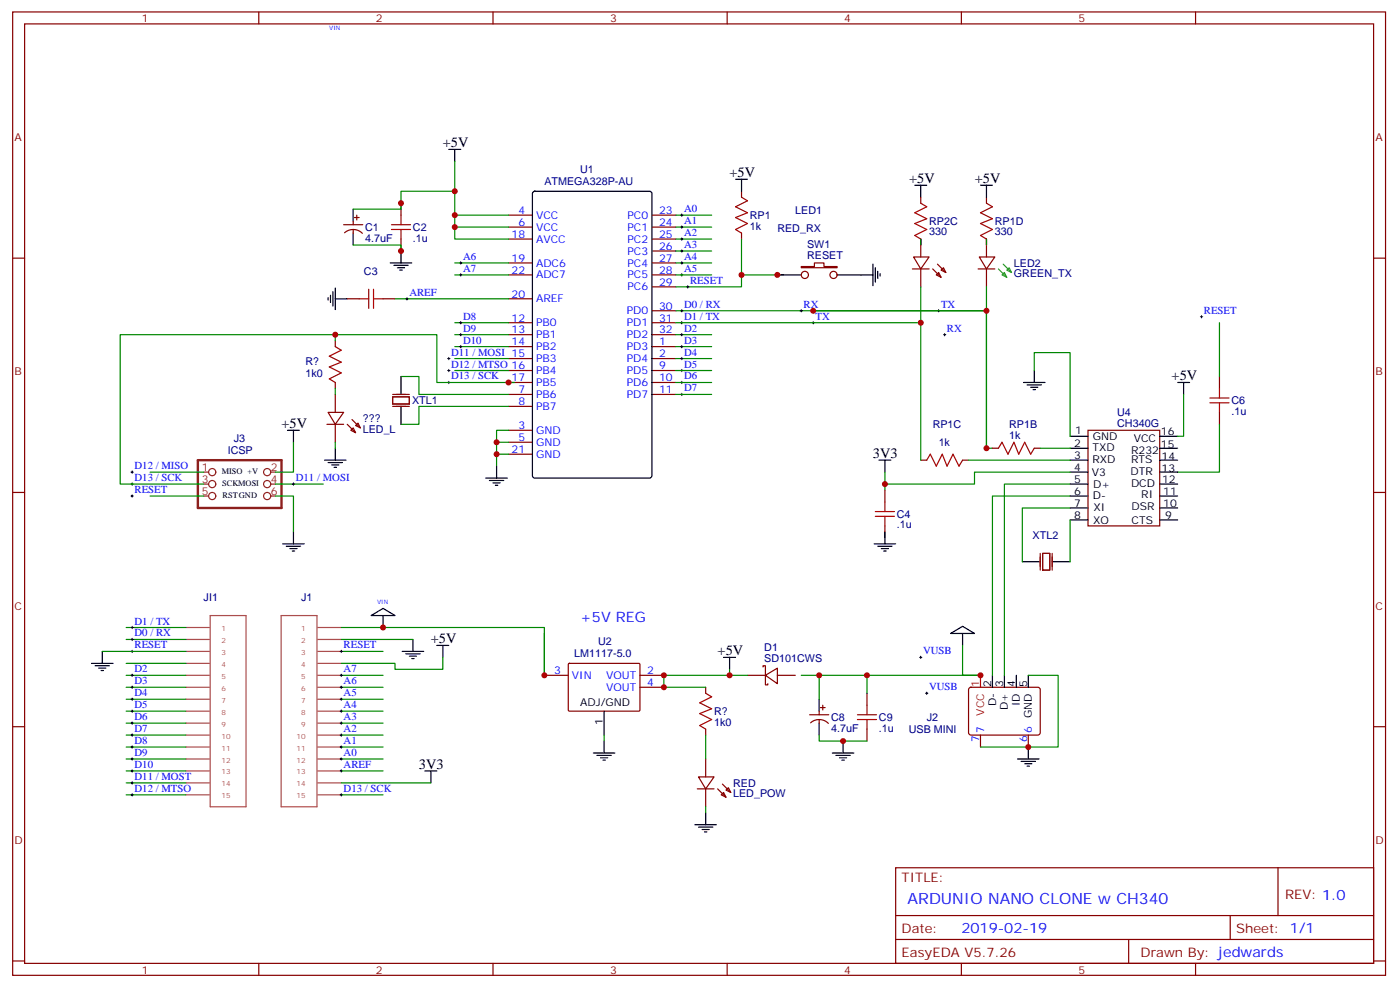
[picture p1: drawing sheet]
<svg xmlns="http://www.w3.org/2000/svg" width="413mm" height="292mm" viewBox="0 0 413 292" stroke-linecap="round" stroke-linejoin="round" font-family="sans-serif">
<g fill="none" stroke="#870000" stroke-width=".35">
<path d="M3.7 3.5h405.4v284.4h-405.4zM7.3 7.1h398.3v277.2h-398.3zM76.4 3.5v3.6M145.6 3.5v3.6M214.7 3.5v3.6M283.8 3.5v3.6M353 3.5v3.6M118.4 60v3.5M218.9 56.4v1.8M271.9 58.2v1.8M291.3 58.2v1.8M3.7 76.2h3.6"/>
<path d="M101.5 66.3h5.6M101.7 68.7a3.8 3.8 0 0 1 5.3 .2M104.3 65.3v1M104.3 67.7v1.1M104.6 64.2h1.4M105.3 63.5v1.4M118.4 70.6v3.5M150.1 63.5h7.1M150.1 67h7.1M150.1 70.6h7.1M150.1 77.6h7.1M192.5 63.5h7"/>
<path d="M192.5 67h7M192.5 70.6h7M192.5 77.6h7M192.5 74.1h7M218.9 68.8v1.8M236.6 78.7h3.9v-1.1h2.8v1.1h3.9v.3h-10.6zM269.4 79.4h4.9M269.7 75.8h4.6l-2.4 3.6zM271.9 70.6v5.2M271.9 79.4v5.3M275.4 79.4l2.4 2.4M276.8 78l2.5 2.4"/>
<path d="M277.8 79.7l.8-.7 .7 1.4zM288.8 79.4h4.9M289.1 75.8h4.6l-2.4 3.6zM291.3 70.6v5.2M291.3 79.4v5.3M405.6 76.2h3.5M102.5 88.2h3.5M113.1 88.2h3.5M150.1 81.1h7.1M150.1 88.2h7.1M150.1 95.2h7.1M150.1 98.8h7.1"/>
<path d="M192.5 81.1h7M192.5 95.2h7M192.5 98.8h7M192.5 84.7h7M192.5 91.7h7M276.4 81.1l.7-.7 .7 1.4zM99 100.5v1.8M99 112.9v1.8M99 116.4v5.3M150.1 102.3h7.1M150.1 105.8h7.1M150.1 109.4h7.1"/>
<path d="M150.1 112.9h7.1M150.1 116.4h7.1M150.1 119.9h7.1M192.5 102.3h7M192.5 105.8h7M192.5 109.4h7M192.5 112.9h7M192.5 116.4h7M360 111.1v3.6M96.5 125.2h5M96.9 121.7h4.6l-2.5 3.5zM99 125.2v5.3"/>
<path d="M102.5 125.2l2.5 2.5M103.6 127l.7-.7 .7 1.4zM103.9 123.8l2.5 2.5M105 125.6l.7-.7 .7 1.4zM150.1 127h7.1M150.1 130.5h7.1M150.1 134.1h7.1M271.9 135.8h1.7M284.2 135.8h1.8M293 132.3h1.8M305.4 132.3h1.7M360 121.7v3.5"/>
<path d="M3.7 145.3h3.6M261.3 144.6v3.6M261.3 155.2v3.5M405.6 145.3h3.5M220.7 199.3h5.3M225.3 196.8v-.3h.7v5.6h.7v-.3M226 199.3l3.5-2.1v4.6zM229.5 199.3h5.3M3.7 214.5h3.6M208.4 202.8v1.8M208.4 215.2v1.8M239 211h5.7"/>
<path d="M239.3 213.3a3.8 3.8 0 0 1 5.3 .2M241.9 209.9v1.1M241.9 212.4v1M242.2 208.8h1.4M242.9 208.1v1.4M256 204.6v3.5M256 215.2v3.5M286.2 203.1l.5-.3 20 .1 .4 .7v12.9l-.7 .5-20-.1-.4-.6v-12.7zM289.5 217v3.5M303.6 217v3.5M405.6 214.5h3.5M205.9 232.8h4.9"/>
<path d="M206.2 229.3h4.6l-2.4 3.5zM208.4 224v5.3M208.4 232.8v5.3M211.9 232.8l2.4 2.5M212.9 234.6l.7-.7 .7 1.4zM213.3 231.4l2.5 2.5M214.3 233.2l.8-.7 .7 1.4zM264.4 256.1h141.2v28.2h-141.2zM377.3 256.1v14.1M264.4 270.2h141.2M264.4 277.3h141.2M333.2 277.3v7"/>
<path d="M363.2 270.2v7.1M3.7 283.6h3.6M76.4 284.3v3.6M145.6 284.3v3.6M214.7 284.3v3.6M283.8 284.3v3.6M353 284.3v3.6M405.6 283.6h3.5"/>
<circle cx="237.6" cy="81.1" r="1.06"/>
<circle cx="246.1" cy="81.1" r="1.06"/>
</g>
<g fill="none" stroke="#000" stroke-width=".35">
<path d="M132.5 44.1h3.5M134.3 44.1v3.5M157.4 56.7l.5-.3h33.9l.6 .5 .1 83.5-.5 .7h-34.1l-.6-.5-.1-83.5zM217.2 52.9h3.5M218.9 52.9v3.5M270.1 54.7h3.5M271.9 54.7v3.5M289.5 54.7h3.5M291.3 54.7v3.5M104.3 61.7v3.6M104.3 68.8v3.5M115.2 77.6h6.4"/>
<path d="M116.3 78.3h4.2M117.3 79h2.2M118 79.7h.7M118.4 74.1v3.5M257.7 78v6.3M258.4 79v4.3M96.9 87.8v.7M97.6 87.1v2.2M98.3 86.1v4.2M99 88.2h3.5M99 85v6.4M229.5 81.1h7.1"/>
<path d="M247.2 81.1h10.5M259.2 80.1v2.1M259.9 80.8v.7M118.4 111.1v5.3M118.4 119.9v5.3M84.9 127h3.5M86.6 127v3.5M95.8 135.8h6.4M96.9 136.5h4.2M97.9 137.2h2.1M98.6 137.9h.7M99 132.3v3.5"/>
<path d="M146.6 137.6v3.5M259.5 135.8h3.5M261.3 135.8v3.5M86.6 157v3.5M143.4 141.1h6.4M144.5 141.8h4.2M145.6 142.5h2.1M146.3 143.2h.7M261.3 157v3.5M83.5 160.5h6.3M84.5 161.2h4.3M85.6 161.9h2.1"/>
<path d="M86.3 162.6h.7M258.1 160.5h6.3M259.2 161.2h4.2M260.2 161.9h2.1M260.9 162.6h.7M27 195.8h6.4M28.1 196.5h4.2M29.1 197.2h2.2M29.8 197.9h.8M30.2 192.3v3.5M109.6 181.7l3.5-2.1 3.5 2.1zM113.1 181.7v3.5"/>
<path d="M118.7 192.3h6.4M119.8 193h4.2M120.9 193.7h2.1M121.6 194.4h.7M121.9 188.7v3.6M129 190.5h3.5M130.7 190.5v3.5M213.6 194h3.6M215.4 194v3.6M280.7 187l3.5-2.1 3.5 2.1zM284.2 187v3.5M293 199.3v3.5"/>
<path d="M296.5 199.3v3.5M300.1 199.3v3.5M303.6 199.3v3.5M178.4 218.7v3.5M241.9 206.4v3.5M241.9 213.4v3.6M248.9 218.7v3.5M125.4 227.5h3.6M127.2 227.5v3.6M175.2 222.2h6.3M176.2 223h4.3M177.3 223.7h2.1"/>
<path d="M178 224.4h.7M208.4 239.9v3.5M245.7 222.2h6.4M246.8 223h4.2M247.9 223.7h2.1M248.6 224.4h.7M300.4 224h6.4M301.5 224.7h4.2M302.5 225.4h2.2M303.2 226.1h.8M303.6 220.5v3.5M205.2 243.4h6.3"/>
<path d="M206.2 244.1h4.3M207.3 244.8h2.1M208 245.5h.7"/>
</g>
<g fill="none" stroke="#008700" stroke-width=".35">
<path d="M134.3 47.6v15.9h15.8M134.3 56.4h-15.9v5.3h-14.1M104.3 72.3h14.1v1.8M134.3 63.5v3.5h15.8M134.3 67v3.6h15.8M134.3 77.6h15.8M199.5 77.6h10.6M199.5 63.5h10.6M199.5 67h10.6M199.5 70.6h10.6M199.5 74.1h10.6M218.9 70.6v10.5"/>
<path d="M116.6 88.2h33.5M134.3 81.1h15.8M134.3 95.2h15.8M134.3 98.8h15.8M199.5 91.7h91.8v40.6h1.7M199.5 95.2h72.4v40.6M199.5 81.1h10.6M199.5 98.8h10.6M231.3 81.1h-12.4v3.6h-19.4M360 95.2v15.9M118.4 111.1h5.3v5.3h26.4M134.3 102.3h15.8"/>
<path d="M134.3 105.8h15.8M134.3 109.4h15.8M150.1 119.9h-26.4v5.3h-5.3M199.5 102.3h10.6M199.5 105.8h10.6M199.5 109.4h10.6M199.5 116.4h10.6M199.5 112.9h10.6M44.3 139.3h15.9M146.6 130.5v3.6h3.5M146.6 134.1v3.5M150.1 127h-3.5v3.5h3.5"/>
<path d="M360 125.2v14.1h-12.3M44.3 146.4h15.9M81.4 142.9h14.1M315.9 146.4h-22.9v52.9M315.9 142.9h-19.4v56.4M37.3 199.3h17.6M37.3 185.2h17.6M37.3 188.7h17.6M37.3 195.8h17.6M100.8 192.3h12.3M100.8 199.3h12.3M102.5 185.2h58.2v14.1v-12.3"/>
<path d="M303.6 199.3h8.8v21.2h-8.8M37.3 202.8h17.6M37.3 206.4h17.6M37.3 209.9h17.6M37.3 213.4h17.6M37.3 217h17.6M100.8 202.8h12.3M100.8 206.4h12.3M100.8 209.9h12.3M100.8 213.4h12.3M100.8 217h12.3M241.9 217v1.7h14.1"/>
<path d="M37.3 220.5h17.6M37.3 224h17.6M37.3 227.5h17.6M37.3 234.6h17.6M37.3 231.1h17.6M100.8 220.5h12.3M100.8 224h12.3M100.8 227.5h12.3M100.8 234.6h12.3"/>
</g>
<g fill="none" stroke="#a64a4a" stroke-width=".35">
<path d="M54.9 199.3h6.9M54.9 195.8h6.9M54.9 192.3h6.9M54.9 188.7h6.9M54.9 185.2h6.9M62.1 181.7h10.5v56.4h-10.5zM83 181.7h10.6v56.4h-10.6zM93.8 199.3h7M93.8 195.8h7M93.8 192.3h7M93.8 188.7h7M93.8 185.2h7"/>
<path d="M54.9 217h6.9M54.9 213.4h6.9M54.9 209.9h6.9M54.9 206.4h6.9M54.9 202.8h6.9M93.8 217h7M93.8 213.4h7M93.8 209.9h7M93.8 206.4h7M93.8 202.8h7M54.9 234.6h6.9M54.9 231.1h6.9"/>
<path d="M54.9 227.5h6.9M54.9 224h6.9M54.9 220.5h6.9M93.8 234.6h7M93.8 231.1h7M93.8 227.5h7M93.8 224h7M93.8 220.5h7"/>
</g>
<g fill="none" stroke="#000" stroke-width=".3">
<path d="M135.7 77.6h.7M136 77.3v.7M200.9 77.6h.7M200.9 74.1h.7M200.9 70.6h.7M200.9 67h.7M200.9 63.5h.7M201.3 63.1v.8M201.3 66.7v.7M201.3 70.2v.7M201.3 73.7v.7M201.3 77.3v.7"/>
<path d="M119.8 88.2h.7M120.2 87.8v.7M135.7 81.1h.7M135.7 95.2h.7M135.7 98.8h.7M136 80.8v.7M136 94.9v.7M136 98.4v.7M200.9 81.1h.7M200.9 95.2h.7M200.9 98.8h.7M200.9 91.7h.7"/>
<path d="M201.3 80.8v.7M201.3 91.4v.7M201.3 94.9v.7M201.3 98.4v.7M202.7 84.7h.7M203.1 84.3v.7M236.2 91.7h.7M236.6 91.4v.7M239.7 95.2h.8M240.1 94.9v.7M276.8 91.7h.7M277.1 91.4v.7"/>
<path d="M278.6 98.8h.7M278.9 98.4v.7M354.4 93.5h.7M354.8 93.1v.7M132.2 105.8h.7M132.2 109.4h.7M132.2 112.9h.7M132.5 105.5v.7M132.5 109v.7M132.5 112.5v.7M135.7 102.3h.7M136 102v.7"/>
<path d="M200.9 102.3h.7M200.9 105.8h.7M200.9 109.4h.7M200.9 112.9h.7M200.9 116.4h.7M201.3 102v.7M201.3 105.5v.7M201.3 109v.7M201.3 112.5v.7M201.3 116.1v.7M38.7 139.3h.7M39 139v.7"/>
<path d="M38.7 142.9h.7M38.7 146.4h.7M39 142.5v.7M39 146v.8M86.3 142.9h.7M86.6 142.5v.7M38.7 192.3h.7M38.7 199.3h.7M38.7 185.2h.7M38.7 188.7h.7M39 184.9v.7M39 188.4v.7"/>
<path d="M39 191.9v.7M39 199v.7M100.4 192.3h.7M100.4 199.3h.7M100.8 191.9v.7M100.8 199v.7M271.5 194h.7M271.9 193.7v.7M38.7 202.8h.7M38.7 206.4h.7M38.7 209.9h.7M38.7 213.4h.7"/>
<path d="M38.7 217h.7M39 202.5v.7M39 206v.7M39 209.5v.8M39 213.1v.7M39 216.6v.7M100.4 202.8h.7M100.4 206.4h.7M100.4 209.9h.7M100.4 213.4h.7M100.4 217h.7M100.8 202.5v.7"/>
<path d="M100.8 206v.7M100.8 209.5v.8M100.8 213.1v.7M100.8 216.6v.7M273.3 204.6h.7M273.6 204.3v.7M38.7 220.5h.7M38.7 227.5h.7M38.7 234.6h.7M38.7 224h.7M38.7 231.1h.7M39 220.1v.7"/>
<path d="M39 223.7v.7M39 227.2v.7M39 230.7v.7M39 234.2v.7M100.4 220.5h.7M100.4 227.5h.7M100.4 234.6h.7M100.4 224h.7M100.8 220.1v.7M100.8 223.7v.7M100.8 227.2v.7M100.8 234.2v.7"/>
</g>
<g fill="none" stroke="#a10000" stroke-width=".35">
<path d="M218.9 58.2l1.8 1.1-3.5 1.7 3.5 1.8-3.5 1.4 3.5 1.8-3.5 1.7 1.7 1.1M271.9 60l1.7 1-3.5 1.8 3.5 1.8-3.5 1.4 3.5 1.7-3.5 1.8 1.8 1.1M291.3 60l1.7 1-3.5 1.8 3.5 1.8-3.5 1.4 3.5 1.7-3.5 1.8 1.8 1.1M115.6 67.7h5.6M115.6 66.3h5.6M118.4 63.5v2.8M118.4 67.7v2.9M106 88.2h2.9M108.9 85.4v5.6M110.3 85.4v5.6M110.3 88.2h2.8M99 102.3l1.8 1.1-3.6 1.7 3.6 1.8-3.6 1.4 3.6 1.8-3.6 1.7 1.8 1.1"/>
<path d="M357.2 117.5h5.7M357.2 118.9h5.7M360 114.7v2.8M360 118.9v2.8M273.6 135.8l1.1-1.7 1.7 3.5 1.8-3.5 1.4 3.5 1.8-3.5 1.7 3.5 1.1-1.8M294.8 132.3l1-1.8 1.8 3.6 1.8-3.6 1.4 3.6 1.7-3.6 1.8 3.6 1.1-1.8M258.4 151h5.7M258.4 152.4h5.7M261.3 148.2v2.8M261.3 152.4v2.8M208.4 204.6l1.7 1.1-3.5 1.7 3.5 1.8-3.5 1.4 3.5 1.8-3.5 1.7 1.8 1.1M253.2 212.4h5.6"/>
<path d="M253.2 211h5.6M256 208.1v2.9M256 212.4v2.8"/>
</g>
<path d="M115.9 117.1h5v2.1h-5zM115.9 116.4h5M115.9 119.9h5" fill="none" stroke="#871200" stroke-width=".35"/>
<path d="M58.4 135.8h24.7v14.1h-24.7z" fill="none" stroke="#8c2424" stroke-width=".71"/>
<g fill="none" stroke="#8c2424" stroke-width=".35">
<path d="M60.2 139.3h1.4M79.9 139.3h1.5M60.2 142.9h1.4M60.2 146.4h1.4M79.9 142.9h1.5M79.9 146.4h1.5"/>
<circle cx="62.7" cy="139.3" r="1.06"/>
<circle cx="78.9" cy="139.3" r="1.06"/>
<circle cx="62.7" cy="142.9" r="1.06"/>
<circle cx="62.7" cy="146.4" r="1.06"/>
<circle cx="78.9" cy="142.9" r="1.06"/>
<circle cx="78.9" cy="146.4" r="1.06"/>
</g>
<path d="M294.8 79.4l2.5 2.4M296.2 78l2.5 2.4M297.3 79.7l.7-.7 .7 1.4zM296.5 80.4l.8 1.4-1.5-.7z" fill="none" stroke="#690" stroke-width=".35"/>
<path d="M289.5 199.3v3.5" fill="none" stroke="#f00" stroke-width=".35"/>
<path d="M321.2 127h21.2v28.2h-21.2z" fill="#fff" stroke="#800000" stroke-width=".35"/>
<g fill="none" stroke="#000" stroke-width=".35">
<path d="M302.2 112.9h6.3M303.2 113.6h4.3M304.3 114.3h2.1M305 115h.7M305.4 109.4v3.5M347.7 112.9h3.5M349.5 112.9v3.5M315.9 128.8h5.3M315.9 132.3h5.3M315.9 135.8h5.3M315.9 139.3h5.3M342.4 128.8h5.3"/>
<path d="M342.4 132.3h5.3M342.4 135.8h5.3M342.4 139.3h5.3M315.9 142.9h5.3M315.9 146.4h5.3M315.9 149.9h5.3M315.9 153.5h5.3M342.4 142.9h5.3M342.4 146.4h5.3M342.4 149.9h5.3M342.4 153.5h5.3M301.8 165.8h5.3"/>
<path d="M310.7 165.8h5.2M178.4 209.9v7.1"/>
</g>
<path d="M160.7 199.3h7.1M167.8 196l.3-.2h20.7l.1 .3v13.6l-.3 .2-20.6-.1-.2-.3zM188.9 199.3h7.1M188.9 202.8h7.1" fill="none" stroke="#870000" stroke-width=".35"/>
<g fill="none" stroke="#008700" stroke-width=".35">
<path d="M271.9 70.6v1.7M291.3 70.6v1.7M99 98.8v1.7M240.1 91.7h51.2v40.6M271.9 84.7v10.5M291.3 84.7v7M99 114.7v1.7M151.9 112.9h-22.9v-14.1h-93.5v44.1h24.7M305.4 109.4v-5.3h10.5v24.7M349.5 116.4v12.4h-1.8M86.6 130.5v8.8h-5.2M99 130.5v1.8"/>
<path d="M261.3 139.3v5.3M286 135.8h29.9M307.1 132.3h8.8M315.9 139.3h-28.2v3.6h-26.4M81.4 146.4h5.2v10.6M315.9 149.9h-14.1v15.9M315.9 153.5v12.3M30.2 192.3h24.7M100.8 188.7h21.1M100.8 185.2h1.7M130.7 194v3.6h-14.1v-1.8h-15.8M215.4 197.6v1.7h-19.4v3.5h12.4"/>
<path d="M215.4 199.3h5.3M241.9 199.3v7.1M256 199.3v5.3M284.2 190.5v8.8h5.3h-52.9M178.4 217v1.7M208.4 217v7M100.8 231.1h26.4M208.4 238.1v1.8M289.5 220.5h14.1"/>
</g>
<path d="M307.1 163.3v5M307.8 163.3h2.2v5h-2.2zM310.7 163.3v5" fill="none" stroke="#871200" stroke-width=".35"/>
<g fill="#c00">
<circle cx="99" cy="98.8" r=".88"/>
<circle cx="160.7" cy="199.3" r=".88"/>
<circle cx="261.3" cy="142.9" r=".88"/>
<circle cx="291.3" cy="132.3" r=".88"/>
<circle cx="241.9" cy="199.3" r=".88"/>
<circle cx="289.5" cy="199.3" r=".88"/>
<circle cx="196" cy="199.3" r=".88"/>
<circle cx="196" cy="202.8" r=".88"/>
<circle cx="248.9" cy="218.7" r=".88"/>
<circle cx="218.9" cy="81.1" r=".88"/>
<circle cx="146.6" cy="134.1" r=".88"/>
<circle cx="134.3" cy="63.5" r=".88"/>
<circle cx="134.3" cy="67" r=".88"/>
<circle cx="134.3" cy="56.4" r=".88"/>
<circle cx="118.4" cy="60" r=".88"/>
<circle cx="118.4" cy="74.1" r=".88"/>
<circle cx="146.6" cy="130.5" r=".88"/>
<circle cx="229.5" cy="81.1" r=".88"/>
<circle cx="215.4" cy="199.3" r=".88"/>
<circle cx="303.6" cy="220.5" r=".88"/>
<circle cx="256" cy="199.3" r=".88"/>
<circle cx="240.1" cy="91.7" r=".88"/>
<circle cx="271.9" cy="95.2" r=".88"/>
<circle cx="291.3" cy="91.7" r=".88"/>
<circle cx="113.1" cy="185.2" r=".88"/>
<circle cx="150.1" cy="112.9" r=".88"/>
</g>
<text font-size="4.6" fill="#00f" x="268" y="266.7">ARDUNIO NANO CLONE w CH340</text>
<g font-size="4.2">
<text x="130.7" y="43.4">+5V</text>
<text x="215.4" y="52.2">+5V</text>
<text x="268.4" y="54">+5V</text>
<text x="287.8" y="54">+5V</text>
<text x="345.9" y="112.2">+5V</text>
<text x="83.1" y="126.3">+5V</text>
<text x="257.7" y="135.1">3V3</text>
<text x="127.2" y="189.8">+5V</text>
<text x="211.9" y="193.3">+5V</text>
<text x="123.7" y="226.8">3V3</text>
</g>
<g font-size="4.2" fill="#00f">
<text x="171.3" y="183.4">+5V REG</text>
<text x="283.8" y="275.5">2019-02-19</text>
</g>
<g font-size="3.9" fill="#800">
<text x="266.2" y="260.3">TITLE:</text>
<text x="379.4" y="265.3">REV: 1.0</text>
<text x="266.2" y="275.5">Date:</text>
<text x="365" y="275.5">Sheet: 1/1</text>
<text x="266.2" y="282.6">EasyEDA V5.7.26</text>
<text x="336.8" y="282.6">Drawn By: jedwards</text>
</g>
<g font-size="3.2" fill="#800">
<text x="41.8" y="6.5">1</text>
<text x="111" y="6.5">2</text>
<text x="180.1" y="6.5">3</text>
<text x="249.3" y="6.5">4</text>
<text x="318.4" y="6.5">5</text>
<text x="4.3" y="41.6">A</text>
<text x="406.1" y="41.6">A</text>
<text x="4.3" y="110.8">B</text>
<text x="406.1" y="110.8">B</text>
<text x="4.3" y="179.9">C</text>
<text x="406.1" y="179.9">C</text>
<text x="4.3" y="249.1">D</text>
<text x="406.1" y="249.1">D</text>
<text x="41.8" y="287.3">1</text>
<text x="111" y="287.3">2</text>
<text x="180.1" y="287.3">3</text>
<text x="249.3" y="287.3">4</text>
<text x="318.4" y="287.3">5</text>
</g>
<g font-size="3.2" fill="#000080">
<text x="171.3" y="51.2">U1</text>
<text x="160.7" y="54.7">ATMEGA328P-AU</text>
<text x="221.4" y="64.6">RP1</text>
<text x="234.8" y="63.1">LED1</text>
<text x="107.8" y="71.4">4.7uF</text>
<text x="107.8" y="68.2">C1</text>
<text x="121.9" y="71.4">.1u</text>
<text x="121.9" y="68.2">C2</text>
<text x="221.4" y="67.9">1k</text>
<text x="229.5" y="68.4">RED_RX</text>
<text x="274.3" y="69.5">330</text>
<text x="274.3" y="66.4">RP2C</text>
<text x="293.7" y="69.5">330</text>
<text x="293.7" y="66.4">RP1D</text>
<text x="238.3" y="76.5">RESET</text>
<text x="238.3" y="73.3">SW1</text>
<text x="107.5" y="81.2">C3</text>
<text x="299.4" y="81.8">GREEN_TX</text>
<text x="299.4" y="78.7">LED2</text>
<text x="90.2" y="107.6">R?</text>
<text x="90.2" y="111.1">1k0</text>
<text x="121.7" y="119.3">XTL1</text>
<text x="363.6" y="119.2">C6</text>
<text x="107.1" y="124.5">???</text>
<text x="329.9" y="125.9">CH340G</text>
<text x="329.9" y="122.7">U4</text>
<text x="363.6" y="122.4">.1u</text>
<text x="69" y="130.5">J3</text>
<text x="107.1" y="127.7">LED_L</text>
<text x="275.4" y="126.3">RP1C</text>
<text x="277.1" y="131.6">1k</text>
<text x="298" y="129.5">1k</text>
<text x="298" y="126.3">RP1B</text>
<text x="67.2" y="134.1">ICSP</text>
<text x="264.8" y="155.9">.1u</text>
<text x="264.8" y="152.8">C4</text>
<text x="304.9" y="159.2">XTL2</text>
<text x="60.1" y="177.4">JI1</text>
<text x="88.9" y="177.4">J1</text>
<text x="176.6" y="190.5">U2</text>
<text x="169.5" y="194">LM1117-5.0</text>
<text x="225.7" y="195.4">SD101CWS</text>
<text x="225.7" y="192.2">D1</text>
<text x="210.8" y="214.1">1k0</text>
<text x="210.8" y="211">R?</text>
<text x="245.4" y="212.8">C8</text>
<text x="259.5" y="212.8">C9</text>
<text x="273.6" y="212.7">J2</text>
<text x="245.4" y="216">4.7uF</text>
<text x="259.5" y="216">.1u</text>
<text x="268.3" y="216.3">USB MINI</text>
<text x="216.5" y="232.2">RED</text>
<text x="216.5" y="235.4">LED_POW</text>
</g>
<g font-size="3.2" fill="#00f">
<text x="153.1" y="63.1">4</text>
<text x="158.3" y="64.6">VCC</text>
<text x="185.3" y="64.6">PC0</text>
<text x="194.6" y="63.1">23</text>
<text x="202" y="62.6">A0</text>
<text x="151" y="70.2">18</text>
<text x="153.1" y="66.7">6</text>
<text x="158.3" y="68.1">VCC</text>
<text x="158.3" y="71.6">AVCC</text>
<text x="185.3" y="68.1">PC1</text>
<text x="185.3" y="71.6">PC2</text>
<text x="194.6" y="66.7">24</text>
<text x="194.6" y="70.2">25</text>
<text x="202" y="69.7">A2</text>
<text x="202" y="66.1">A1</text>
<text x="136.7" y="76.7">A6</text>
<text x="151" y="77.3">19</text>
<text x="185.3" y="75.1">PC3</text>
<text x="194.6" y="73.7">26</text>
<text x="194.6" y="77.3">27</text>
<text x="202" y="76.7">A4</text>
<text x="202" y="73.2">A3</text>
<text x="136.7" y="80.3">A7</text>
<text x="151" y="80.8">22</text>
<text x="158.3" y="78.7">ADC6</text>
<text x="158.3" y="82.2">ADC7</text>
<text x="185.3" y="78.7">PC4</text>
<text x="185.3" y="82.2">PC5</text>
<text x="194.6" y="80.8">28</text>
<text x="202" y="80.3">A5</text>
<text x="203.8" y="83.8">RESET</text>
<text x="120.9" y="87.3">AREF</text>
<text x="151" y="87.8">20</text>
<text x="158.3" y="89.3">AREF</text>
<text x="185.3" y="85.7">PC6</text>
<text x="194.6" y="84.3">29</text>
<text x="136.7" y="94.4">D8</text>
<text x="151" y="94.9">12</text>
<text x="185" y="92.8">PD0</text>
<text x="194.6" y="91.4">30</text>
<text x="194.6" y="94.9">31</text>
<text x="202" y="94.4">D1 / TX</text>
<text x="202" y="90.8">D0 / RX</text>
<text x="237.3" y="90.8">RX</text>
<text x="240.8" y="94.4">TX</text>
<text x="277.8" y="90.8">TX</text>
<text x="355.4" y="92.6">RESET</text>
<text x="136.7" y="97.9">D9</text>
<text x="136.7" y="101.4">D10</text>
<text x="151" y="98.4">13</text>
<text x="151" y="102">14</text>
<text x="158.3" y="96.3">PB0</text>
<text x="158.3" y="99.8">PB1</text>
<text x="185" y="96.3">PD1</text>
<text x="185" y="99.8">PD2</text>
<text x="194.6" y="98.4">32</text>
<text x="194.6" y="102">1</text>
<text x="202" y="101.4">D3</text>
<text x="202" y="97.9">D2</text>
<text x="279.6" y="97.9">RX</text>
<text x="133.2" y="105">D11 / MOSI 15</text>
<text x="158.3" y="103.4">PB2</text>
<text x="158.3" y="106.9">PB3</text>
<text x="185" y="103.4">PD3</text>
<text x="185" y="106.9">PD4</text>
<text x="194.6" y="105.5">2</text>
<text x="202" y="105">D4</text>
<text x="133.2" y="108.5">D12 / MTSO 16</text>
<text x="133.2" y="112">D13 / SCK</text>
<text x="151" y="112.5">17</text>
<text x="158.3" y="110.4">PB4</text>
<text x="158.3" y="113.9">PB5</text>
<text x="185" y="110.4">PD5</text>
<text x="185" y="113.9">PD6</text>
<text x="194.6" y="109">9</text>
<text x="194.6" y="112.5">10</text>
<text x="202" y="112">D6</text>
<text x="202" y="108.5">D5</text>
<text x="153.1" y="116.1">7</text>
<text x="153.1" y="119.6">8</text>
<text x="158.3" y="117.5">PB6</text>
<text x="185" y="117.5">PD7</text>
<text x="194.6" y="116.1">11</text>
<text x="202" y="115.5">D7</text>
<text x="158.3" y="121">PB7</text>
<text x="153.1" y="126.6">3</text>
<text x="153.1" y="130.2">5</text>
<text x="158.3" y="128.1">GND</text>
<text x="158.3" y="131.6">GND</text>
<text x="151" y="133.7">21</text>
<text x="158.3" y="135.1">GND</text>
<text x="39.7" y="138.5">D12 / MISO</text>
<text x="39.7" y="142">D13 / SCK</text>
<text x="87.3" y="142">D11 / MOSI</text>
<text x="39.7" y="145.5">RESET</text>
<text x="39.7" y="184.3">D1 / TX</text>
<text x="39.7" y="187.9">D0 / RX</text>
<text x="39.7" y="191.4">RESET</text>
<text x="101.5" y="191.4">RESET</text>
<text x="272.6" y="193.1">VUSB</text>
<text x="39.7" y="198.4">D2</text>
<text x="39.7" y="202">D3</text>
<text x="101.5" y="198.4">A7</text>
<text x="101.5" y="202">A6</text>
<text x="163.7" y="199">3</text>
<text x="168.8" y="200.4">VIN</text>
<text x="178.9" y="200.4">VOUT</text>
<text x="178.9" y="203.9">VOUT</text>
<text x="191.1" y="199">2</text>
<text x="191.1" y="202.5">4</text>
<text x="274.3" y="203.7">VUSB</text>
<text x="39.7" y="205.5">D4</text>
<text x="39.7" y="209">D5</text>
<text x="101.5" y="205.5">A5</text>
<text x="101.5" y="209">A4</text>
<text x="39.7" y="212.5">D6</text>
<text x="101.5" y="212.5">A3</text>
<text x="39.7" y="216.1">D7</text>
<text x="39.7" y="219.6">D8</text>
<text x="101.5" y="216.1">A2</text>
<text x="101.5" y="219.6">A1</text>
<text x="289.1" y="219" transform="rotate(-90 289.1 219)">7</text>
<text x="290.5" y="216.3" transform="rotate(-90 290.5 216.3)">7</text>
<text x="303.2" y="219" transform="rotate(-90 303.2 219)">6</text>
<text x="304.7" y="216.3" transform="rotate(-90 304.7 216.3)">6</text>
<text x="39.7" y="223.1">D9</text>
<text x="39.7" y="226.7">D10</text>
<text x="101.5" y="226.7">AREF</text>
<text x="101.5" y="223.1">A0</text>
<text x="39.7" y="230.2">D11 / MOST</text>
<text x="39.7" y="233.7">D12 / MTSO</text>
<text x="101.5" y="233.7">D13 / SCK</text>
</g>
<g font-size="3.2">
<text x="317.1" y="131.9">2</text>
<text x="317.5" y="128.1">1</text>
<text x="322.7" y="130">GND</text>
<text x="334.7" y="130.4">VCC</text>
<text x="342.8" y="128.4">16</text>
<text x="317.1" y="135.5">3</text>
<text x="322.5" y="136.5">RXD</text>
<text x="322.6" y="133.2">TXD</text>
<text x="333.9" y="136.7">RTS</text>
<text x="333.9" y="133.9">R232</text>
<text x="342.8" y="132.3">15</text>
<text x="342.9" y="135.8">14</text>
<text x="317.1" y="142.5">5</text>
<text x="317.1" y="139">4</text>
<text x="322.3" y="140.6">V3</text>
<text x="333.8" y="140.2">DTR</text>
<text x="333.9" y="143.8">DCD</text>
<text x="342.9" y="139.3">13</text>
<text x="343.1" y="142.5">12</text>
<text x="317.1" y="149.6">7</text>
<text x="317.1" y="146">6</text>
<text x="322.6" y="147.3">D-</text>
<text x="322.7" y="144.1">D+</text>
<text x="336.9" y="146.9">RI</text>
<text x="343.5" y="146">11</text>
<text x="343.5" y="149.6">10</text>
<text x="317.1" y="153.1">8</text>
<text x="322.7" y="154.5">XO</text>
<text x="322.8" y="150.8">XI</text>
<text x="334.1" y="154.5">CTS</text>
<text x="334.1" y="150.6">DSR</text>
<text x="344" y="153.1">9</text>
<text x="292.7" y="202.8" transform="rotate(-90 292.7 202.8)">2</text>
<text x="296.2" y="202.8" transform="rotate(-90 296.2 202.8)">3</text>
<text x="299.7" y="202.8" transform="rotate(-90 299.7 202.8)">4</text>
<text x="303.2" y="202.8" transform="rotate(-90 303.2 202.8)">5</text>
<text x="171.3" y="208.3">ADJ/GND</text>
<text x="294.1" y="208.5" transform="rotate(-90 294.1 208.5)">D-</text>
<text x="297.6" y="209.7" transform="rotate(-90 297.6 209.7)">D+</text>
<text x="301.1" y="208.4" transform="rotate(-90 301.1 208.4)">ID</text>
<text x="178" y="214" transform="rotate(-90 178 214)">1</text>
<text x="304.7" y="211.9" transform="rotate(-90 304.7 211.9)">GND</text>
</g>
<g font-size="3.2" fill="#8d2323">
<text x="59.6" y="139">1</text>
<text x="59.6" y="142.5">3</text>
<text x="79.9" y="139">2</text>
<text x="79.9" y="142.5">4</text>
<text x="59.6" y="146">5</text>
<text x="79.9" y="146">6</text>
</g>
<g font-size="3.2" fill="#f00">
<text x="289.1" y="202.8" transform="rotate(-90 289.1 202.8)">1</text>
<text x="290.5" y="211.2" transform="rotate(-90 290.5 211.2)">VCC</text>
</g>
<g font-size="2.5">
<text x="65.5" y="139.8">MISO +V</text>
<text x="65.6" y="143.4">SCKMOSI</text>
<text x="65.7" y="147">RSTGND</text>
</g>
<g font-size="2.1" fill="#a54b4b">
<text x="65.4" y="189.8">2</text>
<text x="65.4" y="186.2">1</text>
<text x="88.9" y="186.2">1</text>
<text x="88.9" y="189.8">2</text>
<text x="65.4" y="196.8">4</text>
<text x="65.4" y="193.3">3</text>
<text x="88.9" y="193.3">3</text>
<text x="88.9" y="196.8">4</text>
<text x="65.4" y="203.9">6</text>
<text x="65.4" y="200.4">5</text>
<text x="88.9" y="200.4">5</text>
<text x="88.9" y="203.9">6</text>
<text x="65.4" y="207.4">7</text>
<text x="88.9" y="207.4">7</text>
<text x="65.4" y="214.5">9</text>
<text x="65.4" y="210.9">8</text>
<text x="88.9" y="210.9">8</text>
<text x="88.9" y="214.5">9</text>
<text x="65.4" y="221.5">11</text>
<text x="65.4" y="218">10</text>
<text x="87.5" y="218">10</text>
<text x="87.5" y="221.5">11</text>
<text x="65.4" y="225.1">12</text>
<text x="87.5" y="225.1">12</text>
<text x="65.4" y="232.1">14</text>
<text x="65.4" y="228.6">13</text>
<text x="87.5" y="228.6">13</text>
<text x="87.5" y="232.1">14</text>
<text x="65.4" y="235.6">15</text>
<text x="87.5" y="235.6">15</text>
</g>
<g font-size="1.8" fill="#00f">
<text x="97.2" y="8.9">VIN</text>
<text x="111.3" y="178.2">VIN</text>
</g>
</svg>
